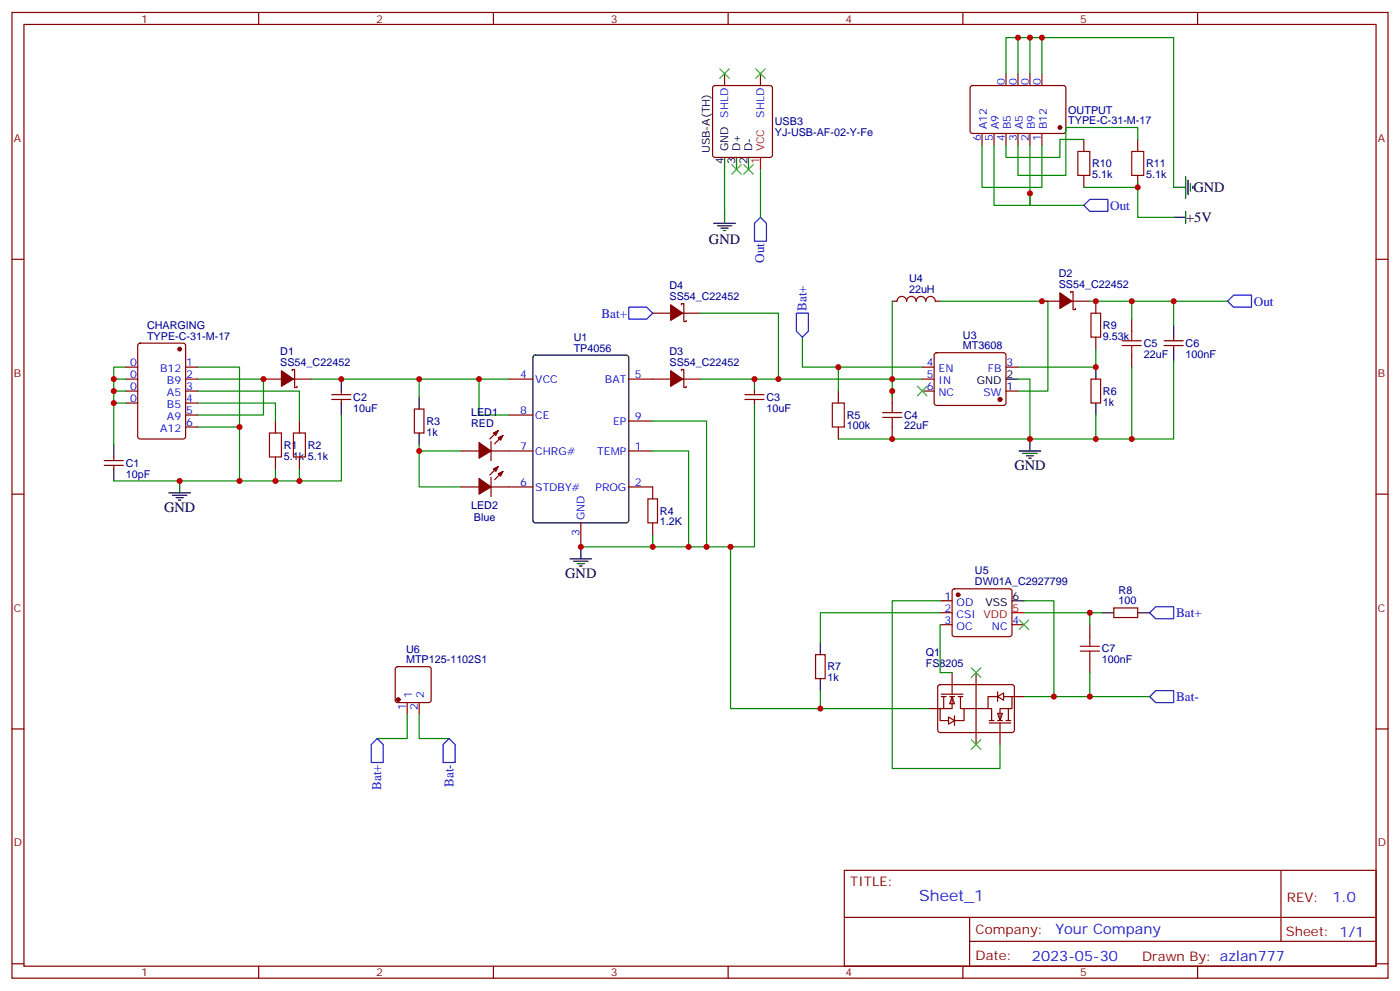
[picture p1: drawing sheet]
<svg xmlns="http://www.w3.org/2000/svg" width="412mm" height="292mm" viewBox="0 0 412 292" stroke-linecap="round" stroke-linejoin="round" font-family="sans-serif">
<g fill="none" stroke="#870000" stroke-width=".35">
<path d="M3.5 3.7h405.4v284.3h-405.4zM7.1 7.2h398.2v277.3h-398.2zM76.2 3.7v3.5M145.3 3.7v3.5M214.5 3.7v3.5M283.6 3.7v3.5M352.8 3.7v3.5M3.5 76.3h3.6M405.3 76.3h3.6M262.8 88.7h1.4a1.41 1.41 0 0 1 1.4-1.4 1.41 1.41 0 0 1 1.5 1.4 1.41 1.41 0 0 1 1.4-1.4 1.41 1.41 0 0 1 1.4 1.4 1.41 1.41 0 0 1 1.4-1.4 1.41 1.41 0 0 1 1.4 1.4 1.41 1.41 0 0 1 1.4-1.4 1.41 1.41 0 0 1 1.4 1.4h1.4M306.9 88.7h5.3M315.4 86.2v-.3h.7v5.3h.7v-.4"/>
<path d="M315.7 88.7h5.3M322.8 88.7v3.5M322.8 99.3v3.5M333.4 94v3.5M345.7 99.3v1M77.6 111.6h5.3M86.1 109.1v-.3h.7v5.3h.7v-.4M86.4 111.6h5.3M97.7 117.6h5.7M97.7 116.2h5.7M100.5 115.1v1.1M100.5 117.6v1.1"/>
<path d="M149.9 111.6h7.1M185.2 111.6h7.1M219.4 117.6h5.7M219.4 116.2h5.7M222.2 115.1v1.1M222.2 117.6v1.1M246.9 115.1v3.6M262.8 115.1v3.6M271.6 111.6h3.6M271.6 115.1h3.6M271.6 108.1h3.6M275.4 104.1l.5-.2h19.7l.5 .2 .2 .5v14.3l-.7 .5-20-.1-.4-.6v-14.1z"/>
<path d="M296.3 115.1h3.6M296.3 108.1h3.6M321.4 111.6h2.8v7.1h-2.8zM333.4 104.6v3.5M342.9 101.7h5.6M342.9 100.3h5.6M345.7 101.7v1.1M30.7 137h5.6M30.7 135.6h5.6M33.5 134.5v1.1M33.5 137v1.1M81.1 124v3.5"/>
<path d="M81.1 134.5v3.6M88.2 124v3.5M88.2 134.5v3.6M122.1 120.4h2.8v7.1h-2.8zM146.8 137.4l-2.5 2.4M148.2 138.8l-2.5 2.5M149.9 132.8h7.1M149.9 122.2h7.1M185.2 132.8h7.1M185.2 124h7.1M246.9 125.7v3.6M262.8 125.7v3.6"/>
<path d="M3.5 145.5h3.6M135.8 143.4h5.3M144.6 143.4h12.4M144.6 140.5v5.7M171.1 154v7M185.2 143.4h7.1v3.5M192.3 154v3.5M405.3 145.5h3.6M276.9 176.9h3.6M280.7 173.6l.5-.2h16.2l.5 .2 .2 .5v12.7l-.2 .5-.5 .2h-16.2l-.5-.3-.2-.4v-12.7zM276.9 180.4h3.6M276.9 183.9h3.6"/>
<path d="M298.1 183.9h3.5M3.5 214.6h3.6M405.3 214.6h3.6M248.7 256.3h156.6v28.2h-156.6zM377.3 256.3v20.9M248.7 270.1h156.5M285.6 277.2h119.6M285.6 270.1v14.1M3.5 283.8h3.6M76.2 284.5v3.5M145.3 284.5v3.5M214.5 284.5v3.5"/>
<path d="M283.6 284.5v3.5M352.8 284.5v3.5M405.3 283.8h3.6"/>
</g>
<g fill="none" stroke="#000" stroke-width=".35">
<path d="M345.7 95.7v3.6M100.5 111.6v3.5M100.5 118.7v3.5M123.5 116.9v3.5M157.2 104.8l.5-.2h26.8l.7 .4v48.2l-.5 .7-27 .1-.7-.5v-48.2zM222.2 111.6v3.5M222.2 118.7v3.5M296.3 111.6h3.6M322.8 108.1v3.5M322.8 118.7v3.5M345.7 102.8v3.5M33.5 131v3.5"/>
<path d="M33.5 138.1v3.5M123.5 127.5v3.5M300.2 132.8h6.4M301.3 133.5h4.2M302.3 134.2h2.1M303 134.9h.7M303.4 129.3v3.5M49.7 145.1h6.4M50.8 145.8h4.2M51.9 146.5h2.1M52.6 147.2h.7M52.9 141.6v3.5"/>
<path d="M167.9 164.5h6.4M169 165.2h4.2M170 165.9h2.2M170.7 166.7h.7M171.1 161v3.5M298.1 176.9h3.5"/>
</g>
<g fill="none" stroke="#008700" stroke-width=".35">
<path d="M236.4 99.3v8.8h10.5M262.8 88.7v28.2M276.9 88.7h31.8v26.4h-8.8M321 88.7h12.4v5.3M333.4 88.7h12.3v7M345.7 88.7h15.9M37 108.1h-3.5v22.9M58.2 108.1h12.4v33.5h-37.1M58.2 111.6h19.4v10.6h-19.4M58.2 115.1h30v8.9M58.2 118.7h22.9v5.3M91.7 111.6h58.2"/>
<path d="M123.5 111.6v5.3M141.1 111.6v10.6h8.8M271.6 108.1h-24.7v7M299.9 111.6h3.5v17.7h-56.5M322.8 102.8v5.3h-22.9M333.4 108.1v21.2h-30M345.7 106.3v23h-12.3M58.2 125.7h12.4M81.1 138.1v3.5M88.2 138.1v3.5h-17.6M100.5 122.2v19.4h-12.3M123.5 131v1.8h12.3"/>
<path d="M123.5 132.8v10.6h12.3M192.3 124h15.8v37h-37M192.3 132.8h10.5v28.2M322.8 122.2v7.1M192.3 157.5v3.5"/>
</g>
<g fill="#870000" stroke="#870000" stroke-width=".35">
<path d="M82.9 109.1l3.5 2.5-3.5 2.1z"/>
<path d="M146.8 139.5l1.4-.7-.7 1.4z"/>
<path d="M145.3 138.1l1.5-.7-.8 1.4z"/>
<path d="M141.1 140.9l3.5 2.5-3.5 2.1z"/>
<path d="M312.2 86.2l3.5 2.5-3.5 2.1z"/>
<circle cx="294.6" cy="117.6" r=".53"/>
<circle cx="282.2" cy="175.1" r=".53"/>
</g>
<g fill="none" stroke="#a10000" stroke-width=".35">
<path d="M321.4 92.2h2.8v7.1h-2.8zM333.4 97.5v2.8M245.2 118.7h3.5v7h-3.5zM262.8 118.7v2.8M330.6 101.7h5.6M330.6 100.3h5.6M333.4 101.7v2.9M79.4 127.5h3.5v7h-3.5zM86.4 127.5h3.6v7h-3.6zM260 122.9h5.6M260 121.5h5.6M262.8 122.9v2.8"/>
<path d="M190.9 146.9h2.8v7.1h-2.8z"/>
</g>
<path d="M270.2 113.7l2.8 2.9M273 113.7l-2.8 2.9M300.2 182.5l2.8 2.8M303 182.5l-2.8 2.8" fill="none" stroke="#3c3" stroke-width=".35"/>
<path d="M361.6 88.7l1.8-1.8h5.3v3.6h-5.3z" fill="none" stroke="#00f" stroke-width=".35"/>
<path d="M298.1 180.4h3.5" fill="none" stroke="#f00" stroke-width=".35"/>
<g fill="#fff" stroke="#870000" stroke-width=".35">
<path d="M280.5 205.1l.7 2.1h-1.4z"/>
<path d="M279.4 211.1l1.8 1.1-1.8 1z"/>
</g>
<path d="M280.5 198v6.4M287.5 198v3.6M273.4 208.6h3.5M277.3 204.4h6.3M277.3 205.1h1.4M278 205.1v3.5M279.8 205.1h1.4M280.5 205.1v3.5h-3.6v3.6h2.5M281.2 210.7v2.9M282.2 205.1h1.4M282.9 205.1v3.5h1.1v3.6h-2.8" fill="none" stroke="#870000" stroke-width=".35"/>
<g fill="#fff" stroke="#870000" stroke-width=".35">
<path d="M293.9 210h1.4l-.7 2.2z"/>
<path d="M293.9 205.1l1.7-1.1v2.2z"/>
</g>
<g fill="none" stroke="#870000" stroke-width=".35">
<path d="M210.1 25.4l.5-.2h16.2l.5 .2 .2 .5v19.7l-.2 .5-.5 .3h-16.2l-.5-.3-.2-.5v-19.7zM213.4 21.7v3.5M224 21.7v3.5M286 25.4l.5-.2h27l.5 .7-.1 13-.6 .4-27.1-.1-.4-.6v-12.7zM289.3 39.3v3.5M292.8 39.3v3.5M296.3 21.7v3.5M296.3 39.3v3.5M299.9 21.7v3.5M299.9 39.3v3.5M303.4 21.7v3.5M303.4 39.3v3.5"/>
<path d="M306.9 21.7v3.5M306.9 39.3v3.5M319.3 41.1v3.5M319.3 51.6v3.6M335.1 41.1v3.5M335.1 51.6v3.6M192.3 92.2h5.3M200.7 89.7v-.3h.7v5.3h.7v-.4M201.1 92.2h5.3M37 108.1h3.6M37 111.6h3.6M37 115.1h3.6"/>
<path d="M37 118.7h3.6M40.8 101.2l.5-.2h12.7l.6 .5 .1 27.1-.5 .6-12.9 .1-.7-.5v-27.1zM54.7 108.1h3.5M54.7 111.6h3.5M54.7 115.1h3.5M54.7 118.7h3.5M192.3 111.6h5.3M200.7 109.1v-.3h.7v5.3h.7v-.4M201.1 111.6h5.3M54.7 122.2h3.5M54.7 125.7h3.5M135.8 132.8h5.3"/>
<path d="M144.6 132.8h5.3M144.6 130v5.6M146.8 126.8l-2.5 2.5M148.2 128.2l-2.5 2.5M328.1 179h7v2.8h-7zM116.7 196.5l.4-.2h9.2l.5 .2 .2 .5v9.2l-.2 .5-.5 .2h-9.2l-.5-.3-.2-.4v-9.2zM240.2 192.8h2.9v7h-2.9zM321 183.9v3.6M321 194.5v3.5M119.9 206.9v3.5M123.5 206.9v3.5M276.5 201.8l.4-.2h21.5l.4 .7-.1 13-.6 .4-21.4-.1-.5-.6v-12.7z"/>
<path d="M284 208.6h7M287.5 201.6v17.6M291.4 212.9h6.3M291.4 212.2h1.4M293.9 205.1h-2.9v3.5h1.1v3.6M293.9 203.7v2.8M293.9 212.2h1.4M294.6 212.9v6.3M295.6 205.1h2.5v3.5h-3.5v3.6M296.3 212.2h1.4M297 208.6v3.6M298.1 205.1h3.5"/>
</g>
<g fill="none" stroke="#008700" stroke-width=".35">
<path d="M299.9 11.1v10.6M303.4 11.1v10.6M306.9 11.1v10.6M296.3 21.7v-10.6h49.4v44.1M213.4 49.9v12.3M224 49.9v14.1M289.3 42.8v12.4h17.6v-12.4M292.8 42.8v17.7h10.6v-17.7M303.4 56.9v3.6h15.9M319.3 41.1h-7.1v5.3h-15.9v-3.6M319.3 55.2h15.8M335.1 41.1v-3.6h-21.1v14.1h-14.1v-8.8"/>
<path d="M335.1 53.4v10.6h10.6M206.4 92.2h22.9v19.4M33.5 111.6h3.5M33.5 115.1h3.5M33.5 118.7h3.5M206.4 111.6h65.2M222.2 122.2v38.8h-14.1M215.2 161v47.6h26.5M276.9 176.9h-14.1v49.4h31.8v-7.1M301.6 176.9h8.8v28.2h-8.8M276.9 183.9v14.1h3.6M276.9 180.4h-35.2v8.8"/>
<path d="M301.6 180.4h19.4v3.5M321 198v7.1h-10.6M321 180.4h3.6M119.9 210.4v7.1h-8.8M123.5 210.4v7.1h8.8M241.7 203.3v5.3h31.7M321 205.1h17.7"/>
</g>
<g fill="none" stroke="#000" stroke-width=".35">
<path d="M213.4 46.4v3.5M217 46.4v3.5M220.5 46.4v3.5M345.7 55.2h3.5M349.2 52v6.3M350 53.1v4.2M350.7 54.1v2.1M351.4 54.8v.7M210.3 65.8h6.3M211.3 66.5h4.2M212.4 67.2h2.1M213.1 67.9h.7"/>
<path d="M213.4 62.2v3.6M345.7 64h3.5M349.2 62.2v3.6M241.7 189.2v3.6M241.7 199.8v3.5M324.6 180.4h3.5M335.1 180.4h3.6"/>
</g>
<path d="M212 20.2l2.8 2.9M214.8 20.2l-2.8 2.9M222.6 20.2l2.8 2.9M225.4 20.2l-2.8 2.9M215.5 48.5l2.9 2.8M218.4 48.5l-2.9 2.8M219.1 48.5l2.8 2.8M221.9 48.5l-2.8 2.8M286.1 196.6l2.8 2.9M288.9 196.6l-2.8 2.9M286.1 217.8l2.8 2.8M288.9 217.8l-2.8 2.8" fill="none" stroke="#3c3" stroke-width=".35"/>
<path d="M317.5 44.6h3.5v7h-3.5zM333.4 44.6h3.5v7h-3.5zM318.2 191.7h5.6M318.2 190.3h5.6M321 187.5v2.8M321 191.7v2.8" fill="none" stroke="#a10000" stroke-width=".35"/>
<path d="M224 64l1.8 1.8v5.2h-3.6v-5.2zM319.3 60.5l1.7-1.8h5.3v3.5h-5.3zM185.2 90.5h5.3l1.8 1.7-1.8 1.8h-5.3zM234.6 92.2h3.5v5.3l-1.7 1.8-1.8-1.8zM338.7 180.4l1.7-1.8h5.3v3.6h-5.3zM111.1 217.5l1.8 1.7v5.3h-3.5v-5.3zM132.3 217.5l1.8 1.7v5.3h-3.6v-5.3zM338.7 205.1l1.7-1.8h5.3v3.6h-5.3z" fill="none" stroke="#00f" stroke-width=".35"/>
<g fill="#870000" stroke="#870000" stroke-width=".35">
<path d="M146.8 128.9l1.4-.7-.7 1.4z"/>
<path d="M145.3 127.5l1.5-.7-.8 1.4z"/>
<path d="M141.1 130.3l3.5 2.5-3.5 2.1z"/>
<path d="M197.6 109.1l3.5 2.5-3.5 2.1z"/>
<path d="M197.6 89.7l3.5 2.5-3.5 2.1z"/>
<circle cx="117.3" cy="206" r=".53"/>
<circle cx="52.9" cy="102.8" r=".53"/>
<circle cx="312.2" cy="37.5" r=".53"/>
</g>
<path d="M224 46.4v3.5" fill="none" stroke="#f00" stroke-width=".35"/>
<g fill="#c00">
<circle cx="70.6" cy="125.7" r=".88"/>
<circle cx="52.9" cy="141.6" r=".88"/>
<circle cx="70.6" cy="141.6" r=".88"/>
<circle cx="81.1" cy="141.6" r=".88"/>
<circle cx="77.6" cy="111.6" r=".88"/>
<circle cx="88.2" cy="141.6" r=".88"/>
<circle cx="100.5" cy="111.6" r=".88"/>
<circle cx="141.1" cy="111.6" r=".88"/>
<circle cx="123.5" cy="132.8" r=".88"/>
<circle cx="123.5" cy="111.6" r=".88"/>
<circle cx="171.1" cy="161" r=".88"/>
<circle cx="192.3" cy="161" r=".88"/>
<circle cx="202.8" cy="161" r=".88"/>
<circle cx="262.8" cy="115.1" r=".88"/>
<circle cx="303.4" cy="129.3" r=".88"/>
<circle cx="306.9" cy="88.7" r=".88"/>
<circle cx="333.4" cy="88.7" r=".88"/>
<circle cx="333.4" cy="129.3" r=".88"/>
<circle cx="345.7" cy="88.7" r=".88"/>
<circle cx="262.8" cy="129.3" r=".88"/>
<circle cx="246.9" cy="108.1" r=".88"/>
<circle cx="322.8" cy="88.7" r=".88"/>
<circle cx="322.8" cy="108.1" r=".88"/>
<circle cx="322.8" cy="129.3" r=".88"/>
<circle cx="321" cy="180.4" r=".88"/>
<circle cx="33.5" cy="111.6" r=".88"/>
<circle cx="33.5" cy="115.1" r=".88"/>
<circle cx="33.5" cy="118.7" r=".88"/>
<circle cx="303.4" cy="56.9" r=".88"/>
<circle cx="310.4" cy="205.1" r=".88"/>
<circle cx="321" cy="205.1" r=".88"/>
<circle cx="208.1" cy="161" r=".88"/>
<circle cx="241.7" cy="208.6" r=".88"/>
<circle cx="215.2" cy="161" r=".88"/>
<circle cx="299.9" cy="11.1" r=".88"/>
<circle cx="303.4" cy="11.1" r=".88"/>
<circle cx="306.9" cy="11.1" r=".88"/>
<circle cx="335.1" cy="55.2" r=".88"/>
<circle cx="262.8" cy="111.6" r=".88"/>
<circle cx="222.3" cy="111.6" r=".88"/>
<circle cx="229.3" cy="111.6" r=".88"/>
</g>
<text font-size="4.6" fill="#00f" x="270.8" y="265.3">Sheet_1</text>
<g font-size="4.2">
<text x="351.5" y="56.6">GND</text>
<text x="349.4" y="65.4">+5V</text>
<text x="208.8" y="71.9">GND</text>
<text x="298.8" y="138.4">GND</text>
<text x="48.3" y="150.8">GND</text>
<text x="166.5" y="170.2">GND</text>
</g>
<g font-size="4.2" fill="#00f">
<text x="392.5" y="265.5">1.0</text>
<text x="310.9" y="275.1">Your Company</text>
<text x="304" y="282.9">2023-05-30</text>
</g>
<g font-size="3.9" fill="#00f">
<text x="327" y="61.7">Out</text>
<text x="225.1" y="77.4" transform="rotate(-90 225.1 77.4)">Out</text>
<text x="369.4" y="90">Out</text>
<text x="177.2" y="93.5">Bat+</text>
<text x="237.5" y="91.5" transform="rotate(-90 237.5 91.5)">Bat+</text>
<text x="346.4" y="181.7">Bat+</text>
<text x="346.4" y="206.3">Bat-</text>
<text x="112.3" y="232.6" transform="rotate(-90 112.3 232.6)">Bat+</text>
<text x="133.5" y="231.7" transform="rotate(-90 133.5 231.7)">Bat-</text>
</g>
<g font-size="3.9" fill="#800">
<text x="250.5" y="260.8">TITLE:</text>
<text x="379.1" y="265.5">REV:</text>
<text x="287.4" y="275">Company:</text>
<text x="378.7" y="275.7">Sheet: 1/1</text>
<text x="287.4" y="282.7">Date:</text>
<text x="336.4" y="282.8">Drawn By: azlan777</text>
</g>
<g font-size="3.2" fill="#800">
<text x="41.6" y="6.7">1</text>
<text x="110.8" y="6.7">2</text>
<text x="179.9" y="6.7">3</text>
<text x="249.1" y="6.7">4</text>
<text x="318.2" y="6.7">5</text>
<text x="4.1" y="41.8">A</text>
<text x="405.9" y="41.8">A</text>
<text x="4.1" y="110.9">B</text>
<text x="405.9" y="110.9">B</text>
<text x="4.1" y="180.1">C</text>
<text x="405.9" y="180.1">C</text>
<text x="4.1" y="249.2">D</text>
<text x="405.9" y="249.2">D</text>
<text x="41.6" y="287.5">1</text>
<text x="110.8" y="287.5">2</text>
<text x="179.9" y="287.5">3</text>
<text x="249.1" y="287.5">4</text>
<text x="318.2" y="287.5">5</text>
</g>
<g font-size="3.2" fill="#00f">
<text x="296" y="25" transform="rotate(-90 296 25)">0</text>
<text x="299.5" y="25" transform="rotate(-90 299.5 25)">0</text>
<text x="303" y="25" transform="rotate(-90 303 25)">0</text>
<text x="306.6" y="25" transform="rotate(-90 306.6 25)">0</text>
<text x="214.5" y="34.7" transform="rotate(-90 214.5 34.7)">SHLD</text>
<text x="225.1" y="34.7" transform="rotate(-90 225.1 34.7)">SHLD</text>
<text x="288.9" y="41.5" transform="rotate(-90 288.9 41.5)">6</text>
<text x="290.7" y="38" transform="rotate(-90 290.7 38)">A12</text>
<text x="292.5" y="41.5" transform="rotate(-90 292.5 41.5)">5</text>
<text x="294.2" y="38" transform="rotate(-90 294.2 38)">A9</text>
<text x="296" y="41.5" transform="rotate(-90 296 41.5)">4</text>
<text x="297.7" y="38" transform="rotate(-90 297.7 38)">B5</text>
<text x="299.5" y="41.5" transform="rotate(-90 299.5 41.5)">3</text>
<text x="301.3" y="38" transform="rotate(-90 301.3 38)">A5</text>
<text x="303" y="41.5" transform="rotate(-90 303 41.5)">2</text>
<text x="304.8" y="38" transform="rotate(-90 304.8 38)">B9</text>
<text x="306.6" y="41.5" transform="rotate(-90 306.6 41.5)">1</text>
<text x="308.3" y="38" transform="rotate(-90 308.3 38)">B12</text>
<text x="38.4" y="107.7">0</text>
<text x="54.9" y="107.7">1</text>
<text x="273" y="107.7">4</text>
<text x="296.5" y="107.7">3</text>
<text x="38.4" y="111.3">0</text>
<text x="47.2" y="109.5">B12</text>
<text x="49.2" y="113">B9</text>
<text x="54.9" y="111.3">2</text>
<text x="153.2" y="111.3">4</text>
<text x="157.7" y="112.7">VCC</text>
<text x="178.2" y="112.7">BAT</text>
<text x="187" y="111.3">5</text>
<text x="273" y="111.3">5</text>
<text x="276.5" y="109.5">EN</text>
<text x="276.5" y="113">IN</text>
<text x="291" y="109.5">FB</text>
<text x="38.4" y="114.8">0</text>
<text x="38.4" y="118.3">0</text>
<text x="49.2" y="116.6">A5</text>
<text x="54.9" y="114.8">3</text>
<text x="54.9" y="118.3">4</text>
<text x="273" y="114.8">6</text>
<text x="276.5" y="116.6">NC</text>
<text x="289.7" y="116.6">SW</text>
<text x="296.5" y="114.8">1</text>
<text x="49.2" y="120.1">B5</text>
<text x="49.2" y="123.6">A9</text>
<text x="54.9" y="121.8">5</text>
<text x="54.9" y="125.4">6</text>
<text x="153.2" y="121.8">8</text>
<text x="157.7" y="123.3">CE</text>
<text x="180.6" y="125">EP</text>
<text x="187" y="123.6">9</text>
<text x="47.2" y="127.1">A12</text>
<text x="153.2" y="132.4">7</text>
<text x="157.7" y="133.8">CHRG#</text>
<text x="176" y="133.8">TEMP</text>
<text x="187" y="132.4">1</text>
<text x="153.2" y="143">6</text>
<text x="187" y="143">2</text>
<text x="157.7" y="144.4">STDBY#</text>
<text x="175.4" y="144.4">PROG</text>
<text x="172.2" y="153.2" transform="rotate(-90 172.2 153.2)">GND</text>
<text x="170.7" y="157.7" transform="rotate(-90 170.7 157.7)">3</text>
<text x="278.3" y="176.5">1</text>
<text x="281.8" y="178.3">OD</text>
<text x="278.3" y="180.1">2</text>
<text x="278.3" y="183.6">3</text>
<text x="281.8" y="181.8">CSI</text>
<text x="281.8" y="185.3">OC</text>
<text x="292.2" y="185.3">NC</text>
<text x="298.3" y="183.6">4</text>
<text x="119.6" y="209.1" transform="rotate(-90 119.6 209.1)">1</text>
<text x="121.4" y="205.6" transform="rotate(-90 121.4 205.6)">1</text>
<text x="123.1" y="209.1" transform="rotate(-90 123.1 209.1)">2</text>
<text x="124.9" y="205.6" transform="rotate(-90 124.9 205.6)">2</text>
</g>
<g font-size="3.2" fill="#000080">
<text x="314.7" y="33.4">OUTPUT</text>
<text x="228.2" y="40">YJ-USB-AF-02-Y-Fe</text>
<text x="228.2" y="36.9">USB3</text>
<text x="314.7" y="36.5">TYPE-C-31-M-17</text>
<text x="321.7" y="52.5">5.1k</text>
<text x="321.7" y="49.3">R10</text>
<text x="337.6" y="52.5">5.1k</text>
<text x="337.6" y="49.3">R11</text>
<text x="267.8" y="83">U4</text>
<text x="311.9" y="81.7">D2</text>
<text x="197.2" y="88.3">SS54_C22452</text>
<text x="197.2" y="85.2">D4</text>
<text x="267.8" y="86.2">22uH</text>
<text x="311.9" y="84.8">SS54_C22452</text>
<text x="43.3" y="100">TYPE-C-31-M-17</text>
<text x="43.3" y="96.9">CHARGING</text>
<text x="169" y="100.3">U1</text>
<text x="283.6" y="99.7">U3</text>
<text x="324.9" y="100">9.53k</text>
<text x="324.9" y="96.9">R9</text>
<text x="82.6" y="107.7">SS54_C22452</text>
<text x="82.6" y="104.6">D1</text>
<text x="169" y="103.5">TP4056</text>
<text x="197.2" y="107.7">SS54_C22452</text>
<text x="197.2" y="104.6">D3</text>
<text x="283.6" y="102.8">MT3608</text>
<text x="336.9" y="105.3">22uF</text>
<text x="336.9" y="102.2">C5</text>
<text x="349.2" y="105.3">100nF</text>
<text x="349.3" y="102.2">C6</text>
<text x="104.1" y="118.1">C2</text>
<text x="225.8" y="118.1">C3</text>
<text x="324.9" y="119.5">1k</text>
<text x="324.9" y="116.3">R6</text>
<text x="104.1" y="121.3">10uF</text>
<text x="125.6" y="125.1">R3</text>
<text x="138.8" y="125.7">RED</text>
<text x="138.8" y="122.6">LED1</text>
<text x="225.8" y="121.3">10uF</text>
<text x="249.4" y="123.4">R5</text>
<text x="266.3" y="123.3">C4</text>
<text x="125.6" y="128.3">1k</text>
<text x="249.4" y="126.4">100k</text>
<text x="266.3" y="126.4">22uF</text>
<text x="37" y="137.5">C1</text>
<text x="83.6" y="135.4">5.1k 5.1k</text>
<text x="83.6" y="132.2">R1</text>
<text x="90.7" y="132.2">R2</text>
<text x="37" y="140.7">10pF</text>
<text x="138.8" y="149.8">LED2</text>
<text x="139.6" y="153.4">Blue</text>
<text x="194.4" y="154.7">1.2K</text>
<text x="194.4" y="151.6">R4</text>
<text x="287.2" y="172.3">DW01A_C2927799</text>
<text x="287.2" y="169.1">U5</text>
<text x="329.5" y="177.9">100</text>
<text x="329.5" y="174.8">R8</text>
<text x="119.6" y="195.2">MTP125-1102S1</text>
<text x="119.6" y="192.1">U6</text>
<text x="243.8" y="197.3">R7</text>
<text x="272.7" y="196.3">FS8205</text>
<text x="272.7" y="193.1">Q1</text>
<text x="324.6" y="195.2">100nF</text>
<text x="324.6" y="192.1">C7</text>
<text x="243.8" y="200.5">1k</text>
</g>
<g font-size="3.2">
<text x="209.1" y="45.1" transform="rotate(-90 209.1 45.1)">USB-A(TH)</text>
<text x="214.5" y="44.6" transform="rotate(-90 214.5 44.6)">GND</text>
<text x="218" y="44.6" transform="rotate(-90 218 44.6)">D+</text>
<text x="221.5" y="44.6" transform="rotate(-90 221.5 44.6)">D-</text>
<text x="213.1" y="48.4" transform="rotate(-90 213.1 48.4)">4</text>
<text x="216.6" y="48.4" transform="rotate(-90 216.6 48.4)">3</text>
<text x="220.1" y="48.4" transform="rotate(-90 220.1 48.4)">2</text>
<text x="287.7" y="113">GND</text>
<text x="296.5" y="111.3">2</text>
<text x="290.3" y="178.3">VSS</text>
<text x="298.3" y="176.5">6</text>
</g>
<g font-size="3.2" fill="#f00">
<text x="225.1" y="44.6" transform="rotate(-90 225.1 44.6)">VCC</text>
<text x="223.7" y="48.4" transform="rotate(-90 223.7 48.4)">1</text>
<text x="289.7" y="181.8">VDD</text>
<text x="298.3" y="180.1">5</text>
</g>
</svg>
